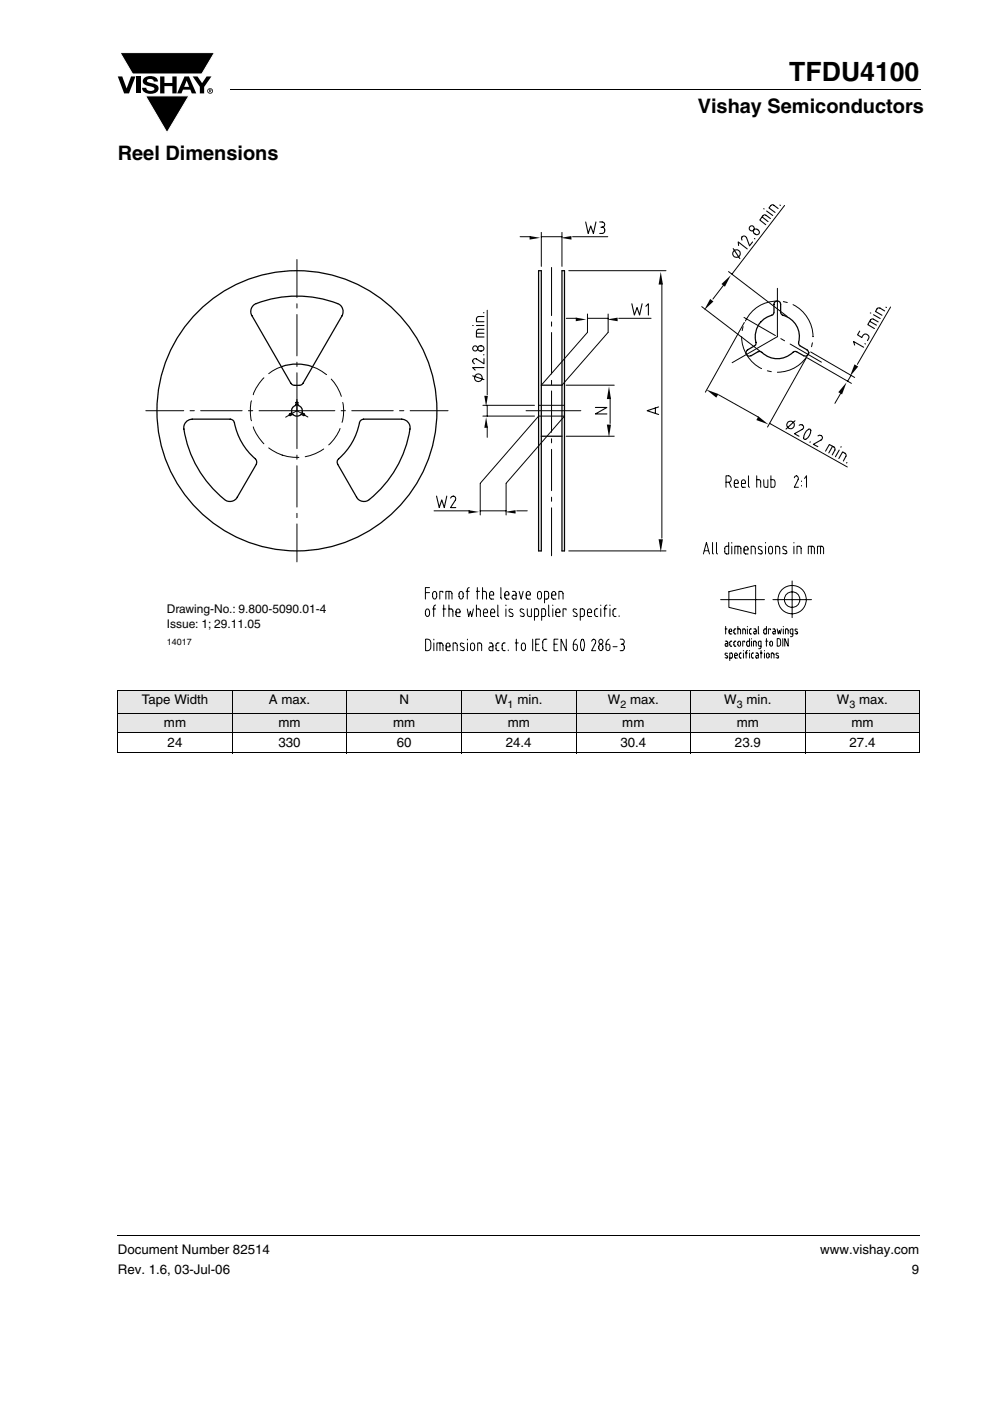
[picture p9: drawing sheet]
<svg xmlns="http://www.w3.org/2000/svg" width="210mm" height="297mm" viewBox="0 0 210 297" stroke-linecap="round" stroke-linejoin="round" font-family="sans-serif">
<g fill="#000">
<path d="M25 16.2h.9l1 2.5 .9-2.5h.9l-1.3 3.6h-1.1zM25.5 11.2h20l-2.7 4.5h-14.7zM28.9 16.2h.9v3.6h-.9zM30.6 16.5a2.1 2.1 0 0 1 2.8 .3l.1 .5h-.9a.79 .79 0 0 0-.7-.6 .79 .79 0 0 0-.7 .4l.2 .3 1 .3a1.08 1.08 0 0 1 1.2 1 1.08 1.08 0 0 1-1.1 1.1 1.73 1.73 0 0 1-2.4-1.2h.9a.96 .96 0 0 0 .8 .7 .96 .96 0 0 0 1-.5 1.68 1.68 0 0 0-1.6-.7 .92 .92 0 0 1-.9-.6 .92 .92 0 0 1 .3-1zM34 16.2h.9v1.4h1.7v-1.4h.9v3.6h-.9v-1.5h-1.7v1.5h-.9zM40.9 16.2h1l1 1.4 .9-1.4h1l-1.5 2.2v1.4h-.9v-1.4zM48.9 18.9l.1 .2zM30.9 20.3h9.2l-4.7 7.8zM24.9 261.9l.1 .2z"/>
<path d="M39.6 17.1l-.5 1.3h1zM39.1 16.2h1l1.5 3.6h-.9l-.3-.8h-1.6l-.3 .8h-.9z"/>
<path d="M44.5 19.1v.1h.2v-.1zM44.3 18.9l.5 .1v.1l-.1 .2 .1 .3-.3-.3-.2 .3zM44.1 19.3a.46 .46 0 0 0 .9 0 .46 .46 0 0 0-.9 0zM44 19.3a.6 .6 0 0 1 1.2 0 .6 .6 0 0 1-1.2 0z"/>
</g>
<path d="M25.5 11.2h20l-2.7 4.5h-14.7zM30.9 20.3h9.2l-4.7 7.8z" fill="none" stroke="#fff" stroke-width=".21"/>
<path d="M49 19h146.3M25 262h170.1" fill="none" stroke="#000" stroke-width=".21"/>
<path d="M30.9 43.3h158.1v96.8h-158.1z" fill="#fff"/>
<g fill="none" stroke="#040503" stroke-width=".27">
<path d="M114.2 57.4h.6v59.4h-.6zM119.2 57.4h.5v59.4h-.5zM160 73.3l-1.4 .9a.73 .73 0 0 0-.3 1 .73 .73 0 0 0 1 .2l1.5-.8M164.2 66.2v-1.7a.71 .71 0 0 1 .7-.7 .71 .71 0 0 1 .7 .7v1.7M169.7 73.3l1.4 .9a.72 .72 0 0 1 .3 .9 .72 .72 0 0 1-.9 .3l-1.5-.8M62.9 85.2l.3 .2v.4a1.62 1.62 0 0 1 1 1.8l.4 .3v.1l-.2 .1-.4-.2a1.56 1.56 0 0 1-2 0l-.4 .2-.3-.1v-.1l.5-.3a1.6 1.6 0 0 1 1-1.8z"/>
<circle cx="63" cy="87.1" r="29.7"/>
</g>
<g fill="none" stroke="#040503" stroke-width=".21">
<path d="M117 56.7v10.2M117 68.3v.9M117 70.5v8.8M157.3 71.4a7.6 7.6 0 0 0 4.2 6.8M157.6 69.2l-.2 .9M157.8 67.3l6.7 3.8M162.8 78.6l.8 .2M164.9 63.8a7.4 7.4 0 0 0-6.8 4.3M164.9 61.1v10.3l-9.6 5.5M164.9 71.4h.1M165.6 71.8l.8 .5M166.1 63.9l.9 .2"/>
<path d="M167.6 72.9l6.6 3.9M168.2 64.6a7.8 7.8 0 0 1 4.3 6.8M171.6 74.7a7.4 7.4 0 0 1-6.7 4.2M172.3 72.7l-.2 .8M63 84.7v2.4l-2.4 1.4M63 87.1l2.3 1.3M111.6 87.1h11.6M114.2 85.9h5.5M114.2 88.2h5.5M117 80.6v1M117 82.9v8.8M117 93v.9"/>
<path d="M117 95.3v8.7M120.1 81.7h10.2M120.1 92.5h10.2M129.4 84.4v5.4M117 105.4v.9M117 107.7v10.1"/>
</g>
<g fill="#040503">
<path d="M129.2 81.9l.4 2.7h-.9z"/>
<path d="M128.7 90h.9l-.4 2.7z"/>
</g>
<path d="M126.3 86.4h2.4l-2.4 1.4h2.4" fill="none" stroke="#040503" stroke-width=".23"/>
<path d="M120.6 57.4h20.7M140.4 60.1v54M120.6 116.8h20.7" fill="none" stroke="#040503" stroke-width=".21"/>
<g fill="#040503">
<path d="M139.7 114.3h.9l-.5 2.7z"/>
<path d="M140.1 57.6l.5 2.7h-.9z"/>
</g>
<path d="M139 86.5v1.2M139.7 86.3l-2.4 .8 2.4 .8" fill="none" stroke="#040503" stroke-width=".23"/>
<path d="M160.8 74.6l.5-.1a4.9 4.9 0 0 0 7.1 0l.6 .1M164.2 66.2l-.3 .5a4.9 4.9 0 0 0-3.5 6.2l-.4 .4M165.6 66.2l.2 .5a4.9 4.9 0 0 1 3.6 6.2l.3 .4" fill="none" stroke="#040503" stroke-width=".27"/>
<path d="M171.2 75.9l9.4 5.4M171.9 74.6l9.4 5.4M180.5 79.6l-.7 1.2M188.9 65.1l-7.1 12.1M178.5 83.2l-1.4 2.3" fill="none" stroke="#040503" stroke-width=".21"/>
<g fill="#040503">
<path d="M179.6 81.1l-1 2.5-.8-.4z"/>
<path d="M181.2 77.3l.8 .4-1.7 2.1z"/>
</g>
<path d="M181.3 73.2l-.3-.8 2.2 1.2M182.3 70.2l-.4 .8 .9 .6a.74 .74 0 0 1 .8-.8 .74 .74 0 0 1 .6 1l-.2 .4M183.4 72.9h.2M184.5 68.1l1.4 .8M184.6 66.3l.1 .1M185.3 66.7l1.4 .8M186.3 68.3l-1.3-.7-.4 .2-.5 1 1.4 .9M187.6 65.9l-1-.6h-.4l-.2 .2-.3 .5 1.4 .8M187.9 65.1l.1 .1" fill="none" stroke="#040503" stroke-width=".23"/>
<path d="M157.9 68.4l-8.3 14.8M171.1 75.8l-8.3 14.7M152.4 83.7l8.5 4.8M163.2 89.7l16.5 9.3" fill="none" stroke="#040503" stroke-width=".21"/>
<g fill="#040503">
<path d="M149.8 82.6l2.6 .9-.5 .8z"/>
<path d="M160.8 88.3l2.2 1.7-2.6-.9z"/>
</g>
<g fill="none" stroke="#040503" stroke-width=".23">
<path d="M168.6 89.2l-1.9 1.8M169.5 90.2l.3-.2 .3 .1 .3 .2v.6l-1.9 1.1 1 .5M171.1 91.3l.4-.3h.3a1.69 1.69 0 0 1-1.2 2.1l-.1-.1a2.09 2.09 0 0 1 .6-1.7zM171.9 93.7l-.1 .1M173.5 92.4l.3-.1h.3l.3 .2v.6l-1.9 1.1 1 .5M175.1 95.7l.8-1.5 1 .6 .2 .6-.6 1.1M176.6 94.6l-.8 1.4M177.9 97.2l.8-1.4 .6 .3 .2 .4-.6 1.3M178 95.4l-.8 1.4M178.4 94.7l-.1 .1M179.6 98.1v.1"/>
<circle cx="167.7" cy="90.1" r=".81"/>
</g>
<path d="M154.5 57.6l12.5 9.5M166.4 43.6l-11.2 14.5M148.8 65l12.5 9.5M153.6 60.3l-2.4 3.1" fill="none" stroke="#040503" stroke-width=".21"/>
<g fill="#040503">
<path d="M150.6 63.4l.7 .5-2 1.9z"/>
<path d="M153 60.2l2-1.9-1.2 2.5z"/>
</g>
<g fill="none" stroke="#040503" stroke-width=".23">
<path d="M155.5 52.7l1.4 2.1M156.7 52.1l-.1-.8 1.9 1.5M157.4 50.9l-.1-.3 .1-.4a.57 .57 0 0 1 .9 .2l.7 1.7 .6-.8M159.9 48.7a.65 .65 0 0 1 .9 .1 .65 .65 0 0 1-.1 .9 .7 .7 0 0 1-.7-.2 .7 .7 0 0 1-.1-.8zM160 50.6h.1M161.6 46l1.3 1M162 44.2l.1 .1M162.6 44.7l1.3 1M163.4 46.3l-1.1-.8-.5 .2-.6 .9 1.2 1M165 44.2l-1.1-.8-.4 .2-.4 .5 1.3 .9M165.4 43.5l.1 .1"/>
<circle cx="156.2" cy="53.8" r=".81"/>
<circle cx="159.5" cy="48.4" r=".55"/>
</g>
<g fill="none" stroke="#040503" stroke-width=".21">
<path d="M63 55v8.1M59.9 77.7l-1.1 .4-1.8 1.1M63 64.4v.9M63 66.7v8.8M63 76.8v.9M63 79v16.1M66.1 77.7l1.1 .4 2.1 1.3M103.3 65.8v17.9M30.9 87.1h8.1M40.3 87.1h.9M42.6 87.1h8.8M52.7 87.1h.9"/>
<path d="M53.3 85l-.2 1.7 .2 2.5M53.7 90.5l.8 1.6 1.5 2M54.9 87.1h16.1M56 80.1l-1.6 2-.7 1.6M57 95a9.8 9.8 0 0 0 6.4 2M63 96.5v.9M63 98.7v8.8M68.7 95.2a10.2 10.2 0 0 1-4 1.6M70.3 80.4a9.6 9.6 0 0 1 2.1 3.6M72.1 90.9l-.8 1.5-1.6 1.9M72.4 87.1h.9M72.7 85.3l.2 2.5-.4 1.8"/>
<path d="M74.6 87.1h8.8M84.7 87.1h1M87 87.1h8M102.4 88.2h11M102.4 85.9h11M103.3 85.9v2.3M103.3 90.5v2.2M63 108.8v1M63 111.1v8M149.2 117.5l.6-2.5 .7 2.5M149.4 116.8h.9M151.1 115v2.2l.2 .3"/>
<path d="M152 115v2.2l.2 .3M154 102.2h.6a.71 .71 0 0 0 .5-.6 .71 .71 0 0 0-.5-.7h-.6v2.4M154.6 115v2.5l-.7-.1a1.31 1.31 0 0 1 0-1.5l.7-.1M154.6 102.2l.5 1.1M155.2 115v.2M155.2 115.8v1.7M155.7 102.5h.9a.52 .52 0 0 0-.1-.6 .52 .52 0 0 0-.6-.1l-.2 .4 .1 .9 .2 .2h.6M155.9 117.5v-1.7h.9l.3 .2 .1 1.5M156.5 115.8v1.7M157.3 102.5h.8a.52 .52 0 0 0-.1-.6 .52 .52 0 0 0-.5-.1l-.2 .4v.9l.3 .2h.5M157.8 116.6h.9l-.1-.6-.5-.2a1.24 1.24 0 0 0-.3 1.4l.3 .3h.6M158.8 100.9v2.1l.2 .3"/>
<path d="M159.3 117.5v-1.7h.5l.3 .2 .1 1.5M160.5 101.7l.7 .1 .1 .1v1.4M160.5 100.9v2.4M161.6 116l-.5-.2-.3 .4 .8 .6 .1 .5a.54 .54 0 0 1-.9 0M162 101.7v.5a.89 .89 0 0 0 .4 1.1h.5v-1.6M162.4 115v.1M162.4 115.8v1.7M163.2 115.9h.5a1.26 1.26 0 0 1-.1 1.5h-.3a1.23 1.23 0 0 1-.1-1.5zM163.5 100.9v2.4h.7l.2-.4a.85 .85 0 0 0-.4-1.2h-.5M164.5 117.5v-1.7h.5l.3 .2 .1 1.5M166.8 116l-.7-.1-.1 .3 .1 .2 .7 .4 .1 .5-.3 .1-.6-.1M168.4 115v.1"/>
<path d="M168.4 115.8v1.6M168.5 101.3l.1-.3 .3-.1a.61 .61 0 0 1 .4 .8l-.8 1.6h.8M169 117.4v-1.6h.5l.4 .2v1.4M170 102v.1M170 102.9v.1M170.6 101.4l.5-.5v2.4M171.4 117.4v-1.6l1.1 .1 .2 .4v1.1M172.1 115.8v1.6M173.4 117.4v-1.6l1.1 .1 .2 .4v1.1M174 115.8v1.6M90.2 125.6h.9M90.3 135.5h.5a.94 .94 0 0 1 .6 1.2 .93 .93 0 0 1-.2 1 .93 .93 0 0 1-.9 .3z"/>
<path d="M90.5 129.2h.4a1.15 1.15 0 0 1-.1 1.5h-.2a1.1 1.1 0 0 1-.1-1.5zM91.1 124.6h-.9v2.4M91.8 129.1h.6M91.9 125.6l.4-.2a1.06 1.06 0 0 1 0 1.6h-.2a1.16 1.16 0 0 1-.2-1.4zM92 135.5v.2M92 136.3v1.7M92.4 128.3l-.4 .2v2.2M92.7 138v-1.7l1.1 .1 .2 .4v1.2M93.3 136.3v1.7M93.9 125.6v-.2h-.6v1.6M93.9 129.1h.7M94.1 128.3v2.4"/>
<path d="M94.6 127v-1.6l1.1 .1 .2 .3v1.2M94.6 137.2h.9a.6 .6 0 0 0-.5-.9l-.3 .3v1.2l.2 .2h.6M95.2 129.1l.7 .1 .1 .1 .1 1.4M95.2 125.4v1.6M95.2 128.3v2.4M96.1 138v-1.7h.5l.3 .3 .1 1.4M96.7 129.9h.9a.55 .55 0 0 0-.1-.6 .55 .55 0 0 0-.6-.1 1.32 1.32 0 0 0 0 1.5h.7M97.6 125.5h.4a1.04 1.04 0 0 1-.2 1.5l-.2-.1a1.21 1.21 0 0 1 0-1.4zM98.4 136.5l-.5-.2-.3 .4 .1 .3 .8 .4v.4l-.3 .2-.6-.2M98.9 125.4h.6M99.1 129.1l.3 1.6 .4-1.1 .3 1.1 .3-1.6M99.1 135.5v.2"/>
<path d="M99.1 136.3v1.7M99.5 124.6l-.4 .2v2.2M99.8 136.6l.4-.3 .2 .1a.99 .99 0 0 1-.2 1.6l-.2-.1a1.34 1.34 0 0 1-.2-1.3zM101.1 129.1l.6 .1 .2 .1v1.4M101.1 128.3v2.4M101.1 125.4h.6M101.2 124.6v2.4M101.3 138v-1.7h.5l.3 .2 .1 1.5M102.3 125.4h.5l.3 .2 .1 1.4M102.3 124.6v2.4M102.5 129.9h.9a.55 .55 0 0 0-.1-.6 .55 .55 0 0 0-.5-.1 1.32 1.32 0 0 0-.1 1.5h.7M103.8 136.3l.6 .1 .2 .4v1.2l-.8-.1-.1-.4 .1-.3 .8-.1"/>
<path d="M103.8 126.2h.9a.52 .52 0 0 0-.1-.6 .52 .52 0 0 0-.5-.1 1.23 1.23 0 0 0-.1 1.4l.7 .1M104.1 129.9h.8a.58 .58 0 0 0-.6-.7 1.39 1.39 0 0 0-.1 1.5h.7M105.6 128.3v2.1l.2 .3M105.9 136.3a.49 .49 0 0 0-.7 .5v.7a.49 .49 0 0 0 .7 .5M106.2 124.6v2.1l.2 .3M107.1 126.2h.9a.52 .52 0 0 0-.1-.6 .52 .52 0 0 0-.6-.1 1.23 1.23 0 0 0 0 1.4l.7 .1M107.2 136.3a.49 .49 0 0 0-.7 .5v.7a.49 .49 0 0 0 .7 .5M107.3 128.3v.1M107.3 129.1v1.6M107.8 137.8v.2M108.7 129.2l-.5-.1-.2 .3 .1 .3 .7 .5v.3l-.2 .2-.6-.1M108.7 125.4l.6 .1 .2 .3v1.2h-.6a.43 .43 0 0 1-.3-.4 .43 .43 0 0 1 .3-.4h.6"/>
<path d="M109.3 136.3h.6M109.5 135.5v2.5M110.1 125.4l.4 1.6 .5-1.6M110.7 136.5l.4-.2a1.06 1.06 0 0 1 0 1.6h-.2a1.13 1.13 0 0 1-.2-1.4zM111.1 129.2l-.5-.1-.3 .3 .2 .3 .7 .5v.3a.54 .54 0 0 1-.8 .1M111.6 126.2h.9a.52 .52 0 0 0-.1-.6 .52 .52 0 0 0-.6-.1 1.23 1.23 0 0 0 0 1.4l.7 .1M111.8 129.1v.4a.83 .83 0 0 0 .1 .9 .83 .83 0 0 0 .8 .3v-1.6M113 135.5v2.5M113.4 130.7l.6-.1a1.31 1.31 0 0 0 0-1.4l-.6-.1v2.4M113.6 136.6h.7M114.2 125.5h.5a1.26 1.26 0 0 1-.1 1.5h-.3a1.23 1.23 0 0 1-.1-1.5zM114.5 135.5h-.9v2.5h.9"/>
<path d="M114.9 130.7l.6-.1a1.11 1.11 0 0 0-.1-1.5h-.5v2.4M115.5 127l.7-.1a1.31 1.31 0 0 0 0-1.4l-.7-.1v2.4M116 135.5l-.6 .1-.3 .5 .1 1.5 .2 .3 .6 .1M116.4 128.3v2.1l.2 .3M117 126.2h.9l-.1-.6-.5-.2a1.19 1.19 0 0 0-.1 1.5l.7 .1M117.2 128.3v.1M117.2 129.1v1.6M117.5 136.6h.7M117.9 129.9h.9l-.1-.6-.5-.2a1.19 1.19 0 0 0-.1 1.5l.7 .1M118.4 135.5h-.9v2.5h.9M118.5 127v-1.6h.5l.3 .2 .1 1.4M120.1 129.3v-.2h-.7v1.6"/>
<path d="M120.1 135.5v2.5l-1.1-2.5v2.5M122.2 135.5a1.74 1.74 0 0 0-.4 2.4h.4a.89 .89 0 0 0 0-1.3h-.6M122.3 129.2l-.4-.1-.3 .3 .8 .8v.3l-.2 .2-.6-.1M123.1 130.7l.7-.1a1.31 1.31 0 0 0 0-1.4l-.7-.1v2.4M123.4 135.6l.1-.1a1.85 1.85 0 0 1 0 2.5 1.96 1.96 0 0 1-.1-2.4zM124.6 129.9h.9a.54 .54 0 0 0-.1-.6 .54 .54 0 0 0-.6-.1 1.3 1.3 0 0 0 0 1.4l.7 .1M125.5 135.9l.4-.4 .4 .3v.6l-.8 1.6h.9M126.8 129.1a.49 .49 0 0 0-.7 .4v.7a.49 .49 0 0 0 .7 .5M127.1 136.8l.5-.2a.72 .72 0 0 1 .3 .8 .72 .72 0 0 1-.6 .5 .87 .87 0 0 1-.2-1.1zM127.4 128.3v.1M127.4 129.1v1.6M128.1 129.1h.6"/>
<path d="M128.7 128.3l-.2 .1-.2 .4v1.9M129.2 135.5a1.69 1.69 0 0 0-.5 2.4l.2 .1 .4-.3 .1-.8-.3-.3h-.6M129.4 128.3v.1M129.4 129.1v1.6M130 137.1h.9M130.7 129.1a.49 .49 0 0 0-.7 .4v.7a.49 .49 0 0 0 .7 .5M131.3 130.6v.1M131.5 135.5h.5a.54 .54 0 0 1 .4 .6 .54 .54 0 0 1-.4 .5M131.8 136.6h.2M132 136.6a.72 .72 0 0 1 .4 .9 .72 .72 0 0 1-.9 .5M152.8 127.1h9.3M153.8 133.3h.4"/>
<path d="M153.8 135.9l.5 .2 .1 .9-.6-.1v-.4h.6M153.9 132.8v1.6M154.3 138.5h-.3l-.2 .2 .5 .4v.3h-.5M154.6 125.5l5.7-1.4v6l-5.7-1.3zM154.6 133.9h.6l-.1-.5-.4 .1-.1 .6 .3 .3h.3M154.8 139.5l.5-.1-.1-.9h-.4v1.6M155.2 135.9l-.3 .1-.1 .2v.7l.4 .1M155.8 139h.6l-.2-.5h-.3l-.1 .8 .2 .2h.4M156.1 135.9l-.3 .1-.1 .2v.7l.4 .1M156.1 133.3l-.3 .1-.1 .3v.6l.4 .1M156.5 133.3l.6 .2v.9M156.5 132.8v1.6"/>
<path d="M156.7 136h.3l.1 .3-.1 .5-.2 .2-.3-.3zM157.2 138.5h-.3l-.1 .3v.6l.4 .1M157.5 134.4v-1.1l.6 .2v.9M157.7 137.9v.1M157.7 138.5v1M158 136.1v-.2h-.5v1.1M158.1 138.5h.4M158.5 137.9l-.2 .4v1.2M158.5 132.8v.1M158.5 133.3v1.1M159 135.4v1.6h-.5l-.1-.3v-.6l.6-.2M159 137.9v.1"/>
<path d="M159 138.5v1M159.4 133.3l-.4 .2v.8l.4 .1M159.4 135.4v.1M159.4 135.9v1.1M159.8 138.5h-.3l-.1 .3v.6l.4 .1M159.8 137v-1.1l.6 .2v.9M159.9 133.3l.5 .2v.9l-.5-.1v-.3l.5-.1M160.4 138.5l.4 .1v.9l-.5-.1v-.3l.5-.1M160.8 132.8l.2 1.6M161.3 138.5h.4M161.4 137l-.5-.1 .1-.9 .4-.1v1.3l-.1 .3h-.4M161.4 137.9v1.6"/>
<path d="M162.1 137.9v.1M162.1 138.5v1M162.4 135.9h.5M162.6 132.8v1.6h-.5l-.1-.9 .6-.2M162.6 135.4v1.6M162.7 138.5h.1a.66 .66 0 0 1 .2 1l-.4-.1zM163.4 136l.2-.1a.67 .67 0 0 1 .2 1l-.2 .1a.67 .67 0 0 1-.2-1zM163.4 133.5v-.2h-.4v1.1M163.6 139.5v-1l.5 .1 .1 .9M163.9 133.3l.5 .2v.9l-.5-.1v-.3l.5-.1M163.9 127.1h8.2M164.8 135.4h.5a1.31 1.31 0 0 1 .1 1.5l-.6 .1z"/>
<path d="M164.8 133.3l.3 1.1 .2-.7 .2 .7 .2-1.1M165.1 138.5h-.3l-.2 .2 .5 .4v.3h-.5M166 135.4v1.6M166.1 132.8v.1M166.1 133.3v1.1M166.6 134.4v-1.1l.5 .2 .1 .9M167.2 135.4v1.6l-.7-1.6v1.6M168 123.2v7.7M168.2 134.4l-.6-.1v-.6l.1-.3 .5-.1v1.5l-.5 .2M169.1 133.4l-.3-.1-.2 .3 .6 .5v.2h-.6"/>
<circle cx="127.4" cy="136" r=".48"/>
<circle cx="168" cy="127.1" r="1.64"/>
<circle cx="168" cy="127.1" r="3"/>
</g>
<path d="M53.9 64.6a23.5 23.5 0 0 1 18.2 0 1.84 1.84 0 0 1 .4 2.4l-8.2 14.2a1.92 1.92 0 0 1-2.6 0l-8.2-14.2a1.77 1.77 0 0 1 .4-2.4zM59.9 77.7a9.7 9.7 0 0 1 6.2 0M39.4 89.5l.8-.5 .6-.1h8a.93 .93 0 0 1 .9 .7 14 14 0 0 0 4.7 8v.8l-4.1 7a1.78 1.78 0 0 1-2.7 .5 23.5 23.5 0 0 1-8.6-15.5zM76.5 89.1l.6-.2h8.1a1.81 1.81 0 0 1 1.8 2.1 23.6 23.6 0 0 1-9.1 15.2 1.81 1.81 0 0 1-2.3-.8l-4-7a.9 .9 0 0 1 .2-1.1 14 14 0 0 0 4.6-8zM114.8 81.7h4.4M114.8 92.5h4.4" fill="none" stroke="#040503" stroke-width=".27"/>
<g fill="#040503">
<path d="M103.1 88.5l.4 2.2h-.8z"/>
<path d="M102.7 83.9h.8l-.4 2.3z"/>
</g>
<g fill="none" stroke="#040503" stroke-width=".23">
<path d="M100.3 79.7l2.4 .8M100.3 69h.1M101.1 70.7h1.6M101.1 69h1.6M101.6 73.4a.64 .64 0 0 1 .9 0 .64 .64 0 0 1 0 .9 .64 .64 0 0 1-.9 0 .56 .56 0 0 1 0-.9zM102.5 75.2h.2M102.5 66.3h.2M102.7 77.9h-2.4l.5 .6M102.7 76v1.1l-1.6-1a.53 .53 0 0 0-.8 .5l.3 .5M102.7 69.8h-1.2l-.4 .2v.3v1.2h1.6M102.7 67.1h-1.2l-.2 .1-.2 .4v.6h1.6"/>
<circle cx="100.8" cy="73.9" r=".54"/>
<circle cx="101.5" cy="80.1" r=".82"/>
</g>
<path d="M110.3 50.2h2.3M114.8 49.3v7.2M114.8 50.2h4.4M119.2 49.3v7.2M121.4 50.2h7.5" fill="none" stroke="#040503" stroke-width=".21"/>
<g fill="#040503">
<path d="M112.3 50l2.3 .4-2.3 .4z"/>
<path d="M119 50.4l2.2-.4v.8z"/>
</g>
<path d="M124.2 47.1l.6 2.4 .5-1.6 .6 1.6 .5-2.4M127.2 47.1h.5a.55 .55 0 0 1 .6 .5 .55 .55 0 0 1-.6 .6M127.5 48.2h.2M127.7 48.2a.68 .68 0 0 1 .6 .6 .68 .68 0 0 1-.6 .7h-.5" fill="none" stroke="#040503" stroke-width=".23"/>
<path d="M124.6 70.5l-9.8 11.2M129 70.5l-9.8 11.2M114.2 88.2l-12.3 14.3M119.7 88.2l-12.4 14.3M92.1 108.3h7.5M101.9 102.6v6.6M101.9 108.3h5.4M107.3 102.6v6.6M109.6 108.3h2.2" fill="none" stroke="#040503" stroke-width=".21"/>
<g fill="#040503">
<path d="M107.1 108.5l2.3-.3v.7z"/>
<path d="M99.4 108.2l2.2 .3-2.2 .4z"/>
</g>
<path d="M92.6 105.2l.6 2.4 .5-1.6 .5 1.6 .6-2.4M95.6 105.6l.2-.3 .3-.1a.55 .55 0 0 1 .5 .8l-1 1.6h1.1" fill="none" stroke="#040503" stroke-width=".23"/>
<path d="M120.1 67.5h2.3M124.6 66.6v3.9M124.6 67.5h4.4M129 66.6v3.9M131.2 67.5h6.9" fill="none" stroke="#040503" stroke-width=".21"/>
<g fill="#040503">
<path d="M122.1 67.3l2.3 .4-2.3 .4z"/>
<path d="M128.8 67.7l2.2-.4v.8z"/>
</g>
<path d="M134 64.4l.6 2.4 .5-1.6 .6 1.6 .5-2.4M137 64.9l.5-.5v2.4" fill="none" stroke="#040503" stroke-width=".23"/>
<g fill="#e6e6e6">
<path d="M25 146.4h24.3v4.8h-24.3z"/>
<path d="M49.3 146.4h24.3v4.8h-24.3z"/>
<path d="M73.6 146.4h24.3v4.8h-24.3z"/>
<path d="M97.9 146.4h24.3v4.8h-24.3z"/>
<path d="M122.2 146.4h24.3v4.8h-24.3z"/>
<path d="M146.5 146.4h24.3v4.8h-24.3z"/>
<path d="M170.8 146.4h24.3v4.8h-24.3z"/>
<path d="M25 151.2h24.3v4.2h-24.3z"/>
<path d="M49.3 151.2h24.3v4.2h-24.3z"/>
<path d="M73.6 151.2h24.3v4.2h-24.3z"/>
<path d="M97.9 151.2h24.3v4.2h-24.3z"/>
<path d="M122.2 151.2h24.3v4.2h-24.3z"/>
<path d="M146.5 151.2h24.3v4.2h-24.3z"/>
<path d="M170.8 151.2h24.3v4.2h-24.3z"/>
</g>
<path d="M24.9 146.4h170.3M24.9 151.2h170.3M24.9 155.4h170.3M24.9 159.6h170.3M25 146.5v13.1M49.3 146.3v13.4M73.6 146.3v13.4M97.9 146.3v13.4M122.2 146.3v13.4M146.5 146.3v13.4M170.8 146.3v13.4M195.1 146.5v13.1" fill="none" stroke="#000" stroke-width=".21"/>
<text font-size="5.6" x="167.4" y="17.3">TFDU4100</text>
<g font-size="4.2">
<text x="148" y="24">Vishay Semiconductors</text>
<text x="25" y="33.8">Reel Dimensions</text>
</g>
<g font-size="2.8">
<text x="30.1" y="149.4">Tape Width</text>
<text x="57" y="149.4">A max.</text>
<text x="84.7" y="149.4">N</text>
<text x="105" y="149.4">W</text>
<text x="109.7" y="149.4">min.</text>
<text x="128.9" y="149.4">W</text>
<text x="133.6" y="149.4">max.</text>
<text x="153.6" y="149.4">W</text>
<text x="158.3" y="149.4">min.</text>
<text x="177.5" y="149.4">W</text>
<text x="182.2" y="149.4">max.</text>
<text x="34.8" y="154.1">mm</text>
<text x="59.1" y="154.1">mm</text>
<text x="83.4" y="154.1">mm</text>
<text x="107.7" y="154.1">mm</text>
<text x="132" y="154.1">mm</text>
<text x="156.3" y="154.1">mm</text>
<text x="180.6" y="154.1">mm</text>
<text x="35.6" y="158.3">24</text>
<text x="59.1" y="158.3">330</text>
<text x="84.2" y="158.3">60</text>
<text x="107.3" y="158.3">24.4</text>
<text x="131.6" y="158.3">30.4</text>
<text x="155.9" y="158.3">23.9</text>
<text x="180.2" y="158.3">27.4</text>
<text x="25" y="265.9">Document Number 82514</text>
<text x="174" y="265.9">www.vishay.com</text>
<text x="25" y="270.1">Rev. 1.6, 03-Jul-06</text>
<text x="193.4" y="270.1">9</text>
</g>
<g font-size="2.5" fill="#040503">
<text x="35.4" y="130">Drawing-No.: 9.800-5090.01-4</text>
<text x="35.4" y="133.1">Issue: 1; 29.11.05</text>
</g>
<g font-size="2.2">
<text x="107.7" y="150.1">1</text>
<text x="131.6" y="150.1">2</text>
<text x="156.3" y="150.1">3</text>
<text x="180.2" y="150.1">3</text>
</g>
<text font-size="1.9" fill="#040503" x="35.4" y="136.8">14017</text>
</svg>
